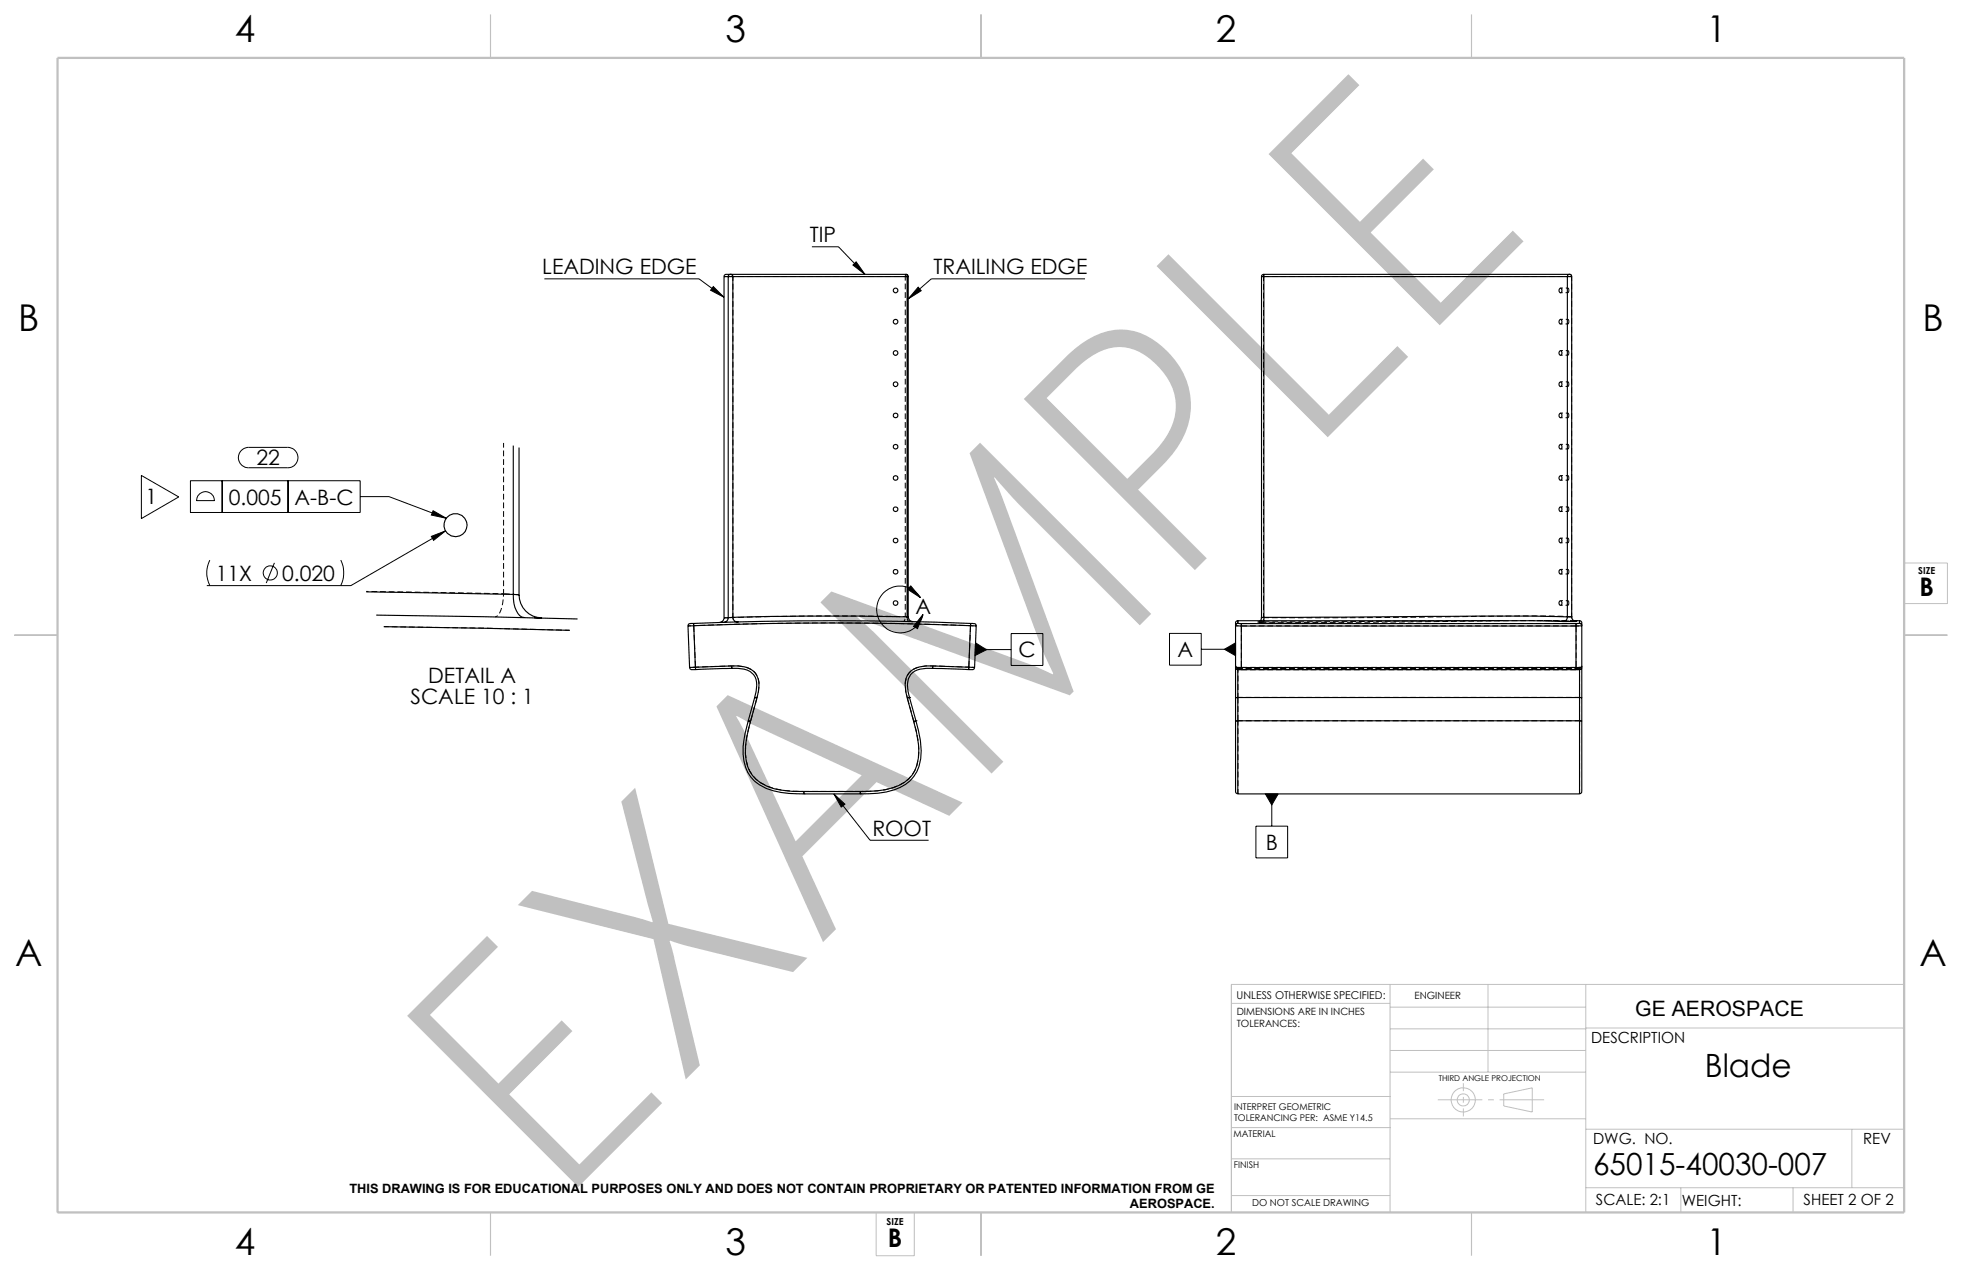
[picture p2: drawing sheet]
<svg xmlns="http://www.w3.org/2000/svg" width="432mm" height="279mm" viewBox="0 0 432 279" stroke-linecap="round" stroke-linejoin="round" font-family="sans-serif">
<g fill="none" stroke="#000" stroke-width=".25">
<path d="M159.3 60.9h1M159.3 60.9v75M160.3 60.9h1M160.3 60.9v75M160.8 60.4h-1.2l-.3 .5M160.8 60.4h.2l.3 .5M160.8 60.4l-.5 .2v.3M160.8 60.4h38.6M161.3 60.9h38.3M161.3 60.9v74.9M199.4 60.4l.4 .2 .1 .3M199.4 60.4l.2 .5"/>
<path d="M199.6 60.9h.3M199.6 60.9v74.8M199.9 60.9v74.8M277.6 60.9h.6M277.6 60.9v75M278.1 60.4h-.3l-.2 .5M278.1 60.4l.1 .5M278.1 60.4h67.3M278.2 60.9h66.7M278.2 60.9v74.9M343.3 63.5a.48 .48 0 0 1 .5 .4 .48 .48 0 0 1-.4 .5 .59 .59 0 0 1-.1-.9zM343.3 70.3a.48 .48 0 0 1 .5 .5 .48 .48 0 0 1-.4 .5 .59 .59 0 0 1-.1-1z"/>
<path d="M343.3 77.2a.48 .48 0 0 1 .5 .4 .48 .48 0 0 1-.4 .6 .59 .59 0 0 1-.1-1zM344.9 60.9h1M344.9 60.9v74.8M345.4 60.4l.4 .1 .1 .4M345.4 60.4l-.4 .2-.1 .3M345.9 60.9v74.8M113 98v32.8M114.2 98.5v32.4l-1.2-.1M343.2 84.2a.36 .36 0 0 1 .5 0 .36 .36 0 0 1 0 .5l-.1 .2a.43 .43 0 0 1-.5-.2 .43 .43 0 0 1 .1-.5zM343.2 91.1l.1-.1a.44 .44 0 0 1 .4 .4 .44 .44 0 0 1-.4 .5l-.2-.4zM343.2 97.9h.1a.44 .44 0 0 1 .4 .4 .44 .44 0 0 1-.4 .4l-.2-.3zM343.2 104.8l.1-.1a.44 .44 0 0 1 .4 .5 .44 .44 0 0 1-.4 .4l-.2-.4z"/>
<path d="M343.3 111.6a.46 .46 0 0 1 .4 .4 .46 .46 0 0 1-.4 .5l-.2-.4zM343.3 118.5a.46 .46 0 0 1 .4 .4 .46 .46 0 0 1-.4 .5l-.2-.4zM80.6 130.2l32.4 .6M82.8 135.3l44.3 .9M84.5 137.9l40.9 .8M113 130.8a5.5 5.5 0 0 0 1.9 4.9l.5 .2M114.2 130.9a5.1 5.1 0 0 0 5 5h-1.7M151.4 137.7l.4 9.2M152.6 137.2h-.7a.44 .44 0 0 0-.5 .5M152.6 137.2l.1 .5M152.6 137.2a774.9 774.9 0 0 1 61 0M152.7 137.7a773.1 773.1 0 0 1 60.9 0"/>
<path d="M152.7 137.7h-1.3M152.7 137.7l.3 9.1M159.3 135.9a1.1 1.1 0 0 1-.9 1M160.3 135.9a1.02 1.02 0 0 1-1 1M160.3 135.9h-1M161.3 135.8l-1 .1M161.3 135.8a1.02 1.02 0 0 0 1 1M162.3 136.8h.1M199.6 135.7a.95 .95 0 0 0 .5 1M199.6 135.7a828.1 828.1 0 0 0-38.3 .1M199.6 135.7h.3M199.9 135.7a1.02 1.02 0 0 0 1 1h-.3"/>
<path d="M213.6 137.7h1.2M213.6 137.7l-.4 9.1M213.6 137.2h.8a.44 .44 0 0 1 .4 .5M213.6 137.2v.5M214.8 137.7l-.3 9.2M271.9 137.7h1.3M271.9 137.7v9.1l1.3 .1M272.4 136.6l-.4 .2-.1 .9M272.4 137.2h.8M272.4 137.2l-.3 .1-.2 .4M272.4 136.6h64.6l7.1 .1M272.4 136.6v.6"/>
<path d="M273.2 137.2v.5M273.2 137.7v9.2M273.2 137.7h73.7M273.2 137.2h73.7M277.6 135.9l-.2 .7M278.2 135.8v.8M278.2 135.8l-.6 .1M343.3 132.2a.46 .46 0 0 1 .4 .5 .46 .46 0 0 1-.4 .4l-.2-.3zM343.3 125.3a.46 .46 0 0 1 .4 .5 .46 .46 0 0 1-.4 .5l-.2-.4zM344.9 135.7a2262.4 2262.4 0 0 0-58.8 .1h-7.9M344.9 135.7a.97 .97 0 0 1-.8 1M344.9 135.7h1"/>
<path d="M345.9 135.7a.95 .95 0 0 0 .9 1M346.4 136.6h1.2M346.8 136.7h.1M346.8 136.7h-2.7M346.9 137.2v.5M346.9 137.7v9.2M347.6 136.6l.5 .2v.9M347.6 137.2h-.7M347.6 137.2l.5 .2v.3M347.6 136.6v.6M348.1 137.7h-1.2M348.1 137.7v9.1"/>
<path d="M151.8 146.9l.3 .4h1M153 146.8l.1 .5M153 146.8l-1.2 .1M161 146.5l-8 .3M161 146.5v.5M161 146.5a5.8 5.8 0 0 1 5.3 1.6 4.8 4.8 0 0 1 .6 4.1l-.3 1.4M161 147l-7.9 .3M161 147a5.6 5.6 0 0 1 4.8 1.4 4.1 4.1 0 0 1 .6 3.7l-.3 1.4M164.7 158.6a20.2 20.2 0 0 0-1 8.8 7.9 7.9 0 0 0 6.6 6.6 24.9 24.9 0 0 0 6.6 .7M164.7 158.6l.5 .1M165.2 158.7a16.7 16.7 0 0 0-.7 9.9 7.9 7.9 0 0 0 5.9 4.9l3.9 .6h2.6M166.1 153.5l.5 .1"/>
<path d="M166.1 153.5l-1.4 5.1M166.6 153.6l-1.4 5.1M199.7 153.6l1.4 5.1M200.2 153.5l-.5 .1M200.2 153.5l1.4 5.1M201.1 158.7a17.1 17.1 0 0 1 .7 9.8 7.3 7.3 0 0 1-5.2 4.8 23.3 23.3 0 0 1-7.3 .8M201.6 158.6l-.5 .1M201.6 158.6a18.4 18.4 0 0 1 .6 10 7.8 7.8 0 0 1-5.5 5.2 22.3 22.3 0 0 1-7.4 .9M205.2 147l8 .3M205.2 147a6.1 6.1 0 0 0-4.4 1 3.9 3.9 0 0 0-1 4.2l.4 1.3M205.2 146.5v.5M205.2 146.5l8 .3"/>
<path d="M205.2 146.5a5.5 5.5 0 0 0-5.5 2.1 5.2 5.2 0 0 0-.3 3.6l.3 1.4M213.2 146.8v.5M213.2 146.8l1.3 .1M214.5 146.9l-.4 .4h-.9M271.9 158.7v13.4a4.3 4.3 0 0 0 .2 2.4l.3 .2M271.9 153.6v5.1M272.4 153.5l-.5 .1M272.4 158.6v16.1M272.4 158.6l-.5 .1M272.4 147.3v6.2M272.4 153.5h75.2M272.4 158.6h75.2"/>
<path d="M272.4 153.5v5.1M273.2 146.9v.4h73.7v-.4M273.2 146.9h73.7M273.2 147.3h-.8l-.4-.2-.1-.3v6.8M347.6 153.5l.5 .1M347.6 158.6v16.1M347.6 158.6l.5 .1M347.6 147.3v6.2M347.6 153.5v5.1M348.1 146.8a.85 .85 0 0 1-1.2 .5M348.1 146.8l-1.2 .1M348.1 146.9v6.7"/>
<path d="M348.1 158.7v15.4l-.1 .4-.4 .2M348.1 153.6v5.1M176.9 174.1v.6M176.9 174.1h12.4M176.9 174.7h12.4M189.3 174.1v.6M272.4 174.7h75.2"/>
<circle cx="197.1" cy="77.7" r=".52"/>
<circle cx="197.1" cy="63.9" r=".52"/>
<circle cx="197.1" cy="70.8" r=".52"/>
<circle cx="197.1" cy="84.5" r=".53"/>
<circle cx="197.1" cy="91.4" r=".52"/>
<circle cx="197.1" cy="98.3" r=".52"/>
<circle cx="100.3" cy="115.5" r="2.54"/>
<circle cx="197.1" cy="118.9" r=".52"/>
<circle cx="197.1" cy="105.1" r=".52"/>
<circle cx="197.1" cy="112" r=".52"/>
<circle cx="197.1" cy="132.7" r=".52"/>
<circle cx="197.1" cy="125.8" r=".52"/>
</g>
<path d="M161.3 60.8h.1M161.1 147h.1M164.7 158.6h.1M166.1 153.4h.1M200.2 153.4h.1M201.6 158.6h.1M205.2 147h.1M176.9 174.6h.1M189.4 174.6h.1" fill="none" stroke="#000" stroke-width=".22" stroke-dasharray="1.3 .6"/>
<path d="M109 135.7a1.8 1.8 0 0 0 1.2-1.5l.5-1.6 .1-2M151.4 137.7l1.3-.1M152.7 137.6a761.3 761.3 0 0 1 60.9 0M198.9 136.7l.2-.3 .1-.7M213.6 137.6l1.3 .1M271.9 137.6l1.3 .1M277.4 136.5l-.6 .3h1.4M346.9 137.7l1.2-.1M153.1 146.8h-1.3M214.5 146.8h-1.3M273.2 146.8h-1.3M348.1 146.8h-1.2" fill="none" stroke="#000" stroke-width=".22" stroke-dasharray="1.3 .6" stroke-dashoffset=".6" stroke-linecap="butt"/>
<g fill="none" stroke="#000" stroke-width=".22" stroke-dasharray="1.3 .6" stroke-linecap="butt">
<path d="M199.4 60.3l-.2 .5M277.7 60.8h.4M278.2 60.3l-.1 .5M152.7 137.6v-.5M213.6 137.6v-.5M272.4 137.1v-.6M273.2 137.2v.5M273.2 137.7h73.7M278.1 135.9l-.4-.1M278.2 136.5v.3M346.9 137.2h-73.7M346.9 137.2v.5"/>
<path d="M347.6 136.5v.6M153.1 146.8v.5M161 146.5v.5M165.2 158.7l-.5-.1M166.6 153.6l-.5-.2M199.7 153.6l.5-.2M201.1 158.7l.5-.1M205.3 146.5l-.1 .5M213.2 146.8v.5M272.4 147.3v-.3M272.4 158.6l-.5 .1M272.4 153.4l-.5 .2"/>
<path d="M272.4 158.6v-5.2M272.4 147v.3M272.4 147.3l-.3-.2M273.2 147.3h73.7M273.2 146.8v.5M346.9 147.3h-73.7M346.9 146.8h-73.7M346.9 146.8v.5M347.6 147v.3M347.6 153.4v5.2M347.6 147.3v-.3M347.8 147.3h-.2"/>
<path d="M348.1 158.7l-.5-.1M348.1 153.6l-.5-.2M176.9 174.1v.5M189.4 174.1v.5"/>
</g>
<g fill="none" stroke="#000" stroke-width=".22" stroke-dasharray="1.3 .6" stroke-dashoffset=".4" stroke-linecap="butt">
<path d="M160.8 60.3l.3 .2 .2 .3M199.2 60.8v74.9M345.3 77.6l-.2-.5a.57 .57 0 0 0 0 1l.2-.5M345.3 70.8l-.2-.5a.57 .57 0 0 0 0 .9l.2-.4M345.3 63.9l-.2-.5a.57 .57 0 0 0 0 1l.2-.5M345.4 60.3l.4 .2 .1 .3M345.9 60.8v74.9M345.3 84.5l-.2-.5a.57 .57 0 0 0 0 1l.2-.5M345.3 98.3l-.2-.5a.57 .57 0 0 0 0 1l.2-.5M345.3 91.4l-.2-.5a.57 .57 0 0 0 0 1l.2-.5M345.3 118.9l-.2-.5a.57 .57 0 0 0 0 1l.2-.5M345.3 112l-.2-.5a.57 .57 0 0 0 0 1l.2-.5"/>
<path d="M345.3 105.1l-.2-.4a.57 .57 0 0 0 0 .9l.2-.5M272.4 137.1l-.3 .2-.2 .3M273.2 137.2l-.8-.1M345.3 125.8l-.2-.5a.57 .57 0 0 0 0 1l.2-.5M345.3 132.7l-.2-.5a.57 .57 0 0 0 0 .9l.2-.4M346.4 136.5h-8.1M347.6 137.1l-.7 .1M348.1 137.6l-.1-.3-.4-.2M271.9 146.5l.2 .3 .3 .2M272.4 147l-.3-.1-.2-.4M273.2 147.3h-.8M347.6 147.3h-.7"/>
<path d="M347.6 147l.4-.2 .1-.3M348.1 146.5l-.1 .4-.4 .1"/>
</g>
<path d="M159.4 60.8h39.8M199.2 135.7a738.2 738.2 0 0 0-39.8 .2M166.6 153.6a6.7 6.7 0 0 0 0-4.9 4.4 4.4 0 0 0-4.1-2.2h-1.5M201.1 158.7a18 18 0 0 1 .7 9.7 7.4 7.4 0 0 1-5.2 4.9 22.4 22.4 0 0 1-7.2 .8M205.3 146.5a6.7 6.7 0 0 0-4.8 1.1 4.4 4.4 0 0 0-1.1 4.6l.3 1.4M176.9 174.1a18 18 0 0 1-9.5-1.9 7.4 7.4 0 0 1-3.3-6.3 22.5 22.5 0 0 1 1.1-7.2" fill="none" stroke="#000" stroke-width=".22" stroke-dasharray="1.3 .6" stroke-dashoffset=".7" stroke-linecap="butt"/>
<path d="M114.2 130.8l-3.4-.2M213.6 137.6l-.4 9.2M346.9 137.7v9.1M153.1 146.8l-.4-9.2M165.2 158.7l1.4-5.1M199.7 153.6l1.4 5.1M273.2 146.8v-9.1" fill="none" stroke="#000" stroke-width=".22" stroke-dasharray="1.3 .6" stroke-dashoffset="-.1" stroke-linecap="butt"/>
<path d="M277.9 136.9l30.8-.1a937.4 937.4 0 0 1 38.1-.1M277.9 136.9l.2-1M161 146.5l-7.9 .3M213.2 146.8l-7.9-.3" fill="none" stroke="#000" stroke-width=".22" stroke-dasharray="1.3 .6" stroke-dashoffset=".5" stroke-linecap="butt"/>
<path d="M278.1 60.8h67.8M330.8 136.5l-52.6 .3M345.9 135.7a1258.7 1258.7 0 0 0-44 .2h-23.8M189.4 174.1h-12.5" fill="none" stroke="#000" stroke-width=".22" stroke-dasharray="1.3 .6" stroke-dashoffset=".1" stroke-linecap="butt"/>
<g fill="none" stroke="#000" stroke-width=".22" stroke-dasharray="1.3 .6" stroke-dashoffset=".8" stroke-linecap="butt">
<path d="M343.5 78.1h1.6M343.5 71.3h1.6M343.5 64.4h1.6M345.1 77.1h-1.6M345.1 70.3h-1.6M345.1 63.4h-1.6M343.5 85h1.6M343.5 98.8h1.6M343.5 91.9h1.6M345.1 84h-1.6M345.1 97.8h-1.6M345.1 90.9h-1.6"/>
<path d="M343.5 119.4h1.6M343.5 112.5h1.6M343.5 105.7h1.6M345.1 118.4h-1.6M345.1 111.5h-1.6M345.1 104.6h-1.6M110.8 130.6l-30.2-.5M162.3 136.8a1.02 1.02 0 0 1-1-1M343.5 126.3h1.6M343.5 133.2h1.6M345.1 125.3h-1.6M345.1 132.1h-1.6"/>
<path d="M346.8 136.7a.98 .98 0 0 1-.9-1"/>
</g>
<path d="M161.3 60.8v75M199.2 60.8h.7M199.9 135.7h-.7M278.1 135.9v-75.1M272.4 153.4v-6.4M347.6 147v6.4" fill="none" stroke="#000" stroke-width=".22" stroke-dasharray="1.3 .6" stroke-dashoffset=".3" stroke-linecap="butt"/>
<path d="M110.8 97.4v33.2M84.5 137.9l40.9 .8M278.2 136.8l-1.6 .1h1.3M272.4 147h75.2M272.4 153.4h75.2M347.6 158.6v16M347.6 147h-75.2M347.6 158.6h-75.2M272.4 174.6v-16" fill="none" stroke="#000" stroke-width=".22" stroke-dasharray="1.3 .6" stroke-dashoffset=".2" stroke-linecap="butt"/>
<g fill="none" stroke="#000" stroke-width=".22">
<path d="M178.7 54.3h5.8l5.9 6.1M187.7 58.3l.7-.7 2 2.8zM119.8 61.3h34l5.5 4.1M157 63l2.3 2.4-2.9-1.5zM202.1 63.2l.6 .8-2.8 1.8zM238.8 61.3h-33.8l-5.1 4.5M53.2 99.1l.5-.4 .8-.3h8.8a2.24 2.24 0 0 1 2.3 2.3 2.24 2.24 0 0 1-2.3 2.2h-8.6a2.23 2.23 0 0 1-2.1-1.4 2.23 2.23 0 0 1 .6-2.4zM31.1 104.6l8.2 4.7-8.2 4.8zM41.9 105.8h37.4v6.9h-37.4zM43.9 108.7a1.99 1.99 0 0 1 2.1-.4 1.99 1.99 0 0 1 1.2 1.8h-3.9l.2-.9zM48.9 105.8v6.9M63.4 105.8v6.9"/>
<path d="M79.3 109.3h6.3l12.6 4.7M94.9 118l3.1-1.2-2.6 2.1zM95.3 112.4l2.9 1.6-3.3-.7zM98 116.8l-20.8 12h-31.7M46.2 123.2a6.2 6.2 0 0 0 0 5.6M60.4 123.8l-1.8 4.5M75 123.2a6.5 6.5 0 0 1 0 5.6M200.4 128.9l2.2 2.6-2.9-1.9zM202.6 131.5a5.2 5.2 0 0 0-8.2-1 5.2 5.2 0 0 0 1.2 8.1 5.2 5.2 0 0 0 7.5-3.4M203.1 135.2l-1.2 3.1-.9-.5zM222.5 139.4h7v7h-7zM257.4 139.3h7v7h-7z"/>
<path d="M214.6 142.8l7.9 .1M214.7 141.4l2.4 1.5-2.5 1.3zM264.4 142.8h7.5M269.5 142.8l2.4-1.4v2.9zM183.5 174.7l2.4 2.2-.8 .7zM183.5 174.7l8 10.2h12.9M278.5 174.7h2.8l-1.4 2.4zM279.9 174.7v7.1M276.4 181.8h7v6.9h-7z"/>
<circle cx="59.5" cy="126" r="1.55"/>
</g>
<g fill="none" stroke="#c0c0c0" stroke-width=".22">
<path d="M419.1 123.9h9.5v8.9h-9.5M305.9 216.6v50.1M327.5 216.6v19.3M349 216.6v50.1M419.1 216.6h-148.1v50.1M271 220.7h34.9M305.9 231.1h43.1M305.9 226.3h43.1M305.9 221.6h43.1M305.9 235.9h43.1M349 226.2h70.1M271 248.1h35"/>
<path d="M271 241.2h35M271 255h34.9M306 246.1h43M330.9 240.7l6.3-1.4v5.4l-6.3-1.4zM349 248.4h70.1M407.6 248.4v12.9M192.8 266.7v9.6h8.4v-9.6M271 263h34.9M349 261.3h70.1M369.9 261.3v5.4M394.6 261.3v5.4"/>
<circle cx="322" cy="242" r="1.34"/>
<circle cx="322" cy="242" r="2.67"/>
</g>
<path d="M316.4 242h23.4" fill="none" stroke="#c0c0c0" stroke-width=".22" stroke-dasharray="15.2 1.3 1.3 1.3" stroke-dashoffset="5.4" stroke-linecap="butt"/>
<path d="M322.1 245.6v-7.3" fill="none" stroke="#c0c0c0" stroke-width=".22" stroke-dasharray="15.2 1.3 1.3 1.3" stroke-dashoffset="13.5" stroke-linecap="butt"/>
<path d="M108 3.2v9.5M215.9 3.2v9.5M323.8 3.2v9.5M3.1 139.7h9.6M419.1 139.7h9.5M108 266.7v9.6M215.9 266.7v9.6M323.8 266.7v9.6" fill="none" stroke="#c0c0c0" stroke-width=".25"/>
<path d="M12.7 12.7h406.4v254h-406.4z" fill="none" stroke="#c0c0c0" stroke-width=".5"/>
<g fill="#000">
<path d="M94.9 118l3.1-1.2-2.6 2.1z"/>
<path d="M200.4 128.9l2.2 2.6-2.9-1.9zM203.1 135.2l-1.2 3.1-.9-.5zM157 63l2.3 2.4-2.9-1.5zM202.1 63.2l.6 .8-2.8 1.8zM183.5 174.7l2.4 2.2-.8 .7zM187.7 58.3l.7-.7 2 2.8zM214.7 141.4l-.1 2.8 2.5-1.3zM269.5 142.8l2.4 1.5v-2.9zM278.5 174.7l1.4 2.4 1.4-2.4zM95.3 112.4l2.9 1.6-3.3-.7z"/>
</g>
<text font-size="70.4" fill="#c0c0c0" x="122.4" y="266" transform="rotate(-45 122.4 266)">EXAMPLE</text>
<g font-size="8.1">
<text x="51.7" y="9.3">4</text>
<text x="159.7" y="9.3">3</text>
<text x="267.6" y="9.3">2</text>
<text x="375.6" y="9.3">1</text>
<text x="4" y="72.8">B</text>
<text x="423.1" y="72.8">B</text>
<text x="3.3" y="212.5">A</text>
<text x="422.4" y="212.5">A</text>
<text x="51.7" y="276">4</text>
<text x="159.7" y="276">3</text>
<text x="267.6" y="276">2</text>
<text x="375.6" y="276">1</text>
</g>
<text font-size="7.1" x="375.2" y="236.9">Blade</text>
<text font-size="6.7" x="350.6" y="258.4">65015-40030-007</text>
<g font-size="5.6">
<text x="422.5" y="131.1">B</text>
<text x="195.4" y="274.3">B</text>
</g>
<g font-size="4.7">
<text x="178.2" y="53.2">TIP</text>
<text x="119.3" y="60.3">LEADING EDGE</text>
<text x="205.4" y="60.3">TRAILING EDGE</text>
<text x="56.5" y="102.3">22</text>
<text x="32" y="111">1</text>
<text x="50.3" y="111">0.005</text>
<text x="64.8" y="111">A-B-C</text>
<text x="47.5" y="127.7">11X</text>
<text x="62.1" y="127.7">0.020</text>
<text x="201.5" y="135">A</text>
<text x="224.1" y="144.6">C</text>
<text x="259.2" y="144.6">A</text>
<text x="90.4" y="154.9">SCALE 10 : 1</text>
<text x="94.2" y="150.4">DETAIL A</text>
<text x="192" y="183.8">ROOT</text>
<text x="278.6" y="187">B</text>
<text x="359.9" y="223.4">GE AEROSPACE</text>
</g>
<g font-size="3.4">
<text x="350.2" y="229.5">DESCRIPTION</text>
<text x="350.6" y="251.7">DWG. NO.</text>
<text x="410" y="251.7">REV</text>
<text x="351.2" y="265.2">SCALE: 2:1</text>
<text x="370.1" y="265.3">WEIGHT:</text>
<text x="396.9" y="265.2">SHEET 2 OF 2</text>
</g>
<g font-size="2.8">
<text x="76.9" y="262.4">THIS DRAWING IS FOR EDUCATIONAL PURPOSES ONLY AND DOES NOT CONTAIN PROPRIETARY OR PATENTED INFORMATION FROM GE</text>
<text x="248.7" y="265.8">AEROSPACE.</text>
</g>
<text font-size="2.4" x="272.2" y="219.7">UNLESS OTHERWISE SPECIFIED:</text>
<g font-size="2.2">
<text x="311.3" y="219.7">ENGINEER</text>
<text x="272.2" y="223.3">DIMENSIONS ARE IN INCHES</text>
<text x="272.2" y="225.9">TOLERANCES:</text>
</g>
<g font-size="2.1">
<text x="422.2" y="126.3">SIZE</text>
<text x="195.1" y="269.4">SIZE</text>
<text x="275.6" y="265.2">DO NOT SCALE DRAWING</text>
</g>
<g font-size="2">
<text x="271.6" y="244.1">INTERPRET GEOMETRIC</text>
<text x="271.5" y="250.2">MATERIAL</text>
<text x="271.6" y="246.6">TOLERANCING PER: ASME Y14.5</text>
<text x="271.5" y="257">FINISH</text>
</g>
<text font-size="1.8" x="316.6" y="237.9">THIRD ANGLE PROJECTION</text>
</svg>
